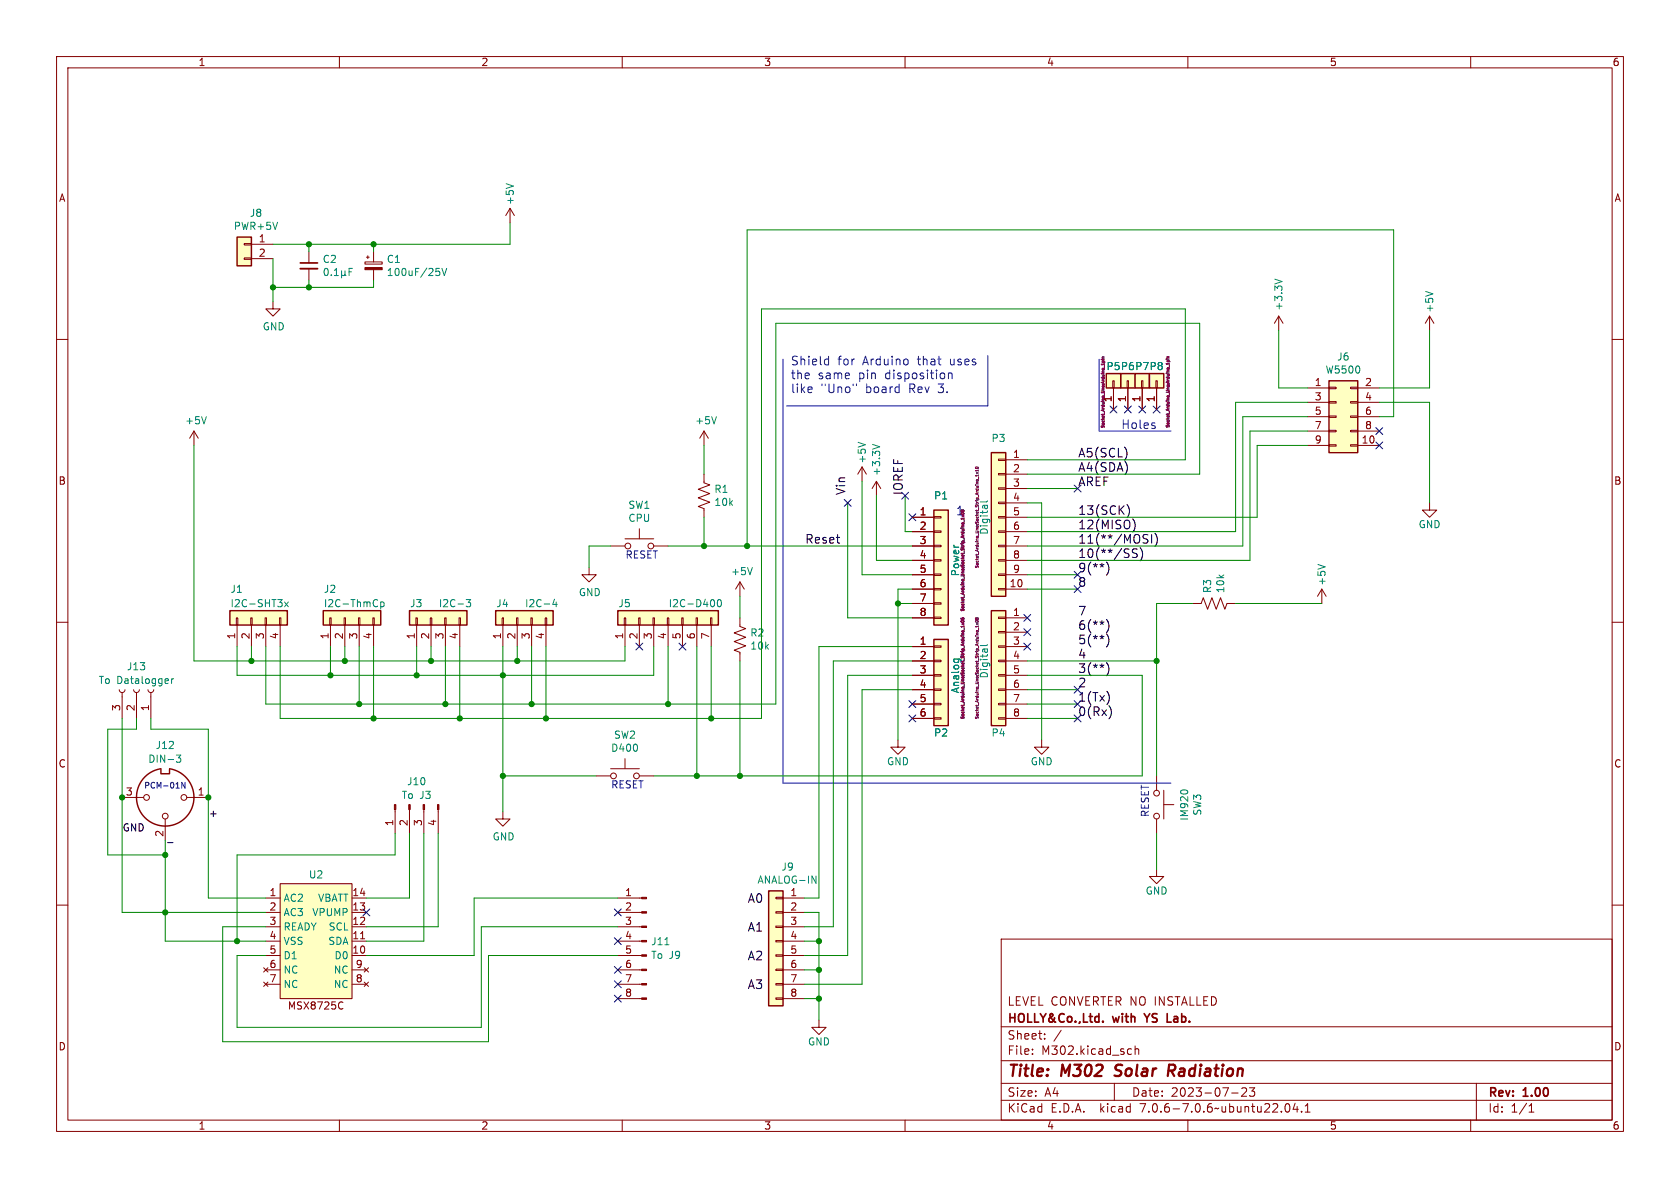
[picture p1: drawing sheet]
<svg xmlns="http://www.w3.org/2000/svg" width="297mm" height="210mm" viewBox="0 0 297 210" stroke-linecap="round" stroke-linejoin="round" font-family="sans-serif">
<g fill="none" stroke="#840000" stroke-width=".18">
<path d="M10 10h277v190h-277zM12 12h273v186h-273zM60 10v2M110 10v2M160 10v2M210 10v2M260 10v2M90.2 36.8l-.8 1.3M90.2 36.8v2.6M90.2 36.8l.7 1.3M10 60h2M43.2 45.6h1.2v.2h-1.2z"/>
<path d="M43.2 43.1h1.2v.2h-1.2zM44.4 43.2h3.9M44.4 45.7h3.9M48.3 53.3v1.3h1.2l-1.2 1.3-1.3-1.3h1.3M54.6 44.5v2M54.6 47.5v2M64.5 46.3h3.1v.4h-3.1zM64.8 45.5h.5M65 45.2v.5M66 44.5v1.8M66 47.7v1.8M226.1 55.9l-.8 1.3"/>
<path d="M226.1 55.9v2.5M226.1 55.9l.7 1.3M252.7 55.9l-.7 1.3M252.7 55.9v2.5M252.7 55.9l.8 1.3M285 60h2M34.3 76.2l-.8 1.3M34.3 76.2v2.5M34.3 76.2l.8 1.3M124.5 76.2v2.5M124.5 76.2l-.8 1.3M124.5 76.2l.7 1.3"/>
<path d="M196.7 67.3h.3v1.3h-.3zM196.8 68.6v3.8M199.3 67.3h.2v1.3h-.2zM199.4 68.6v3.8M201.8 67.3h.3v1.3h-.3zM201.9 68.6v3.8M204.3 67.3h.3v1.3h-.3zM204.5 68.6v3.8M231.1 68.6h3.8M231.1 78.7h3.8M231.1 71.1h3.8M231.1 73.7h3.8"/>
<path d="M231.1 76.2h3.8M234.9 78.6h1.3v.3h-1.3zM234.9 76.1h1.3v.2h-1.3zM234.9 73.5h1.3v.3h-1.3zM234.9 71h1.3v.2h-1.3zM234.9 68.5h1.3v.2h-1.3zM238.8 78.6h1.2v.3h-1.2zM238.8 76.1h1.2v.2h-1.2zM238.8 73.5h1.2v.3h-1.2zM238.8 71h1.2v.2h-1.2zM238.8 68.5h1.2v.2h-1.2zM240 68.6h3.8"/>
<path d="M240 78.7h3.8M240 71.1h3.8M240 73.7h3.8M240 76.2h3.8M107.9 96.5h2.6M110.5 95.3h5.1M113 93.5v1.8M115.6 96.5h2.5M124.5 83.8v1.5l1 .4-2.1 .8 2.1 .7-2.1 .8 2.1 .8-2.1 .7 1.1 .4v1.5M152.4 82.6l-.8 1.2M152.4 82.6v2.5M152.4 82.6l.8 1.2"/>
<path d="M154.9 85.1l-.7 1.3M154.9 85.1v2.5M154.9 85.1l.8 1.3M161.3 91.4h3.8M161.3 94h3.8M161.3 96.5h3.8M161.3 99.1h3.8M165.1 98.9h1.3v.3h-1.3zM165.1 96.4h1.3v.2h-1.3zM165.1 93.9h1.3v.2h-1.3zM165.1 91.3h1.3v.3h-1.3zM176.5 98.9h1.3v.3h-1.3z"/>
<path d="M176.5 96.4h1.3v.2h-1.3zM176.5 93.9h1.3v.2h-1.3zM176.5 91.3h1.3v.3h-1.3zM176.5 88.8h1.3v.2h-1.3zM176.5 86.2h1.3v.3h-1.3zM176.5 83.7h1.3v.2h-1.3zM176.5 81.2h1.3v.2h-1.3zM177.8 91.4h3.8M177.8 94h3.8M177.8 96.5h3.8M177.8 99.1h3.8M177.8 81.3h3.8"/>
<path d="M177.8 83.8h3.8M177.8 86.4h3.8M177.8 88.9h3.8M252.7 88.9v1.3h1.3l-1.3 1.2-1.2-1.2h1.2M10 110h2M41.8 109.2h.2v1.3h-.2zM41.9 110.5v3.8M44.3 109.2h.3v1.3h-.3zM44.4 110.5v3.8M46.9 109.2h.2v1.3h-.2zM47 110.5v3.8M49.4 109.2h.3v1.3h-.3z"/>
<path d="M49.5 110.5v3.8M58.3 109.2h.2v1.3h-.2zM58.4 110.5v3.8M60.8 109.2h.3v1.3h-.3zM61 110.5v3.8M63.4 109.2h.2v1.3h-.2zM63.5 110.5v3.8M65.9 109.2h.3v1.3h-.3zM66 110.5v3.8M73.5 109.2h.3v1.3h-.3zM73.7 110.5v3.8M76.1 109.2h.2v1.3h-.2z"/>
<path d="M76.2 110.5v3.8M78.6 109.2h.3v1.3h-.3zM78.7 110.5v3.8M81.2 109.2h.2v1.3h-.2zM81.3 110.5v3.8M88.8 109.2h.2v1.3h-.2zM88.9 110.5v3.8M91.3 109.2h.3v1.3h-.3zM91.4 110.5v3.8M93.9 109.2h.2v1.3h-.2zM94 110.5v3.8M96.4 109.2h.2v1.3h-.2z"/>
<path d="M96.5 110.5v3.8M104.1 100.3v1.3h1.3l-1.3 1.3-1.2-1.3h1.2M110.4 109.2h.2v1.3h-.2zM110.5 110.5v3.8M112.9 109.2h.3v1.3h-.3zM113 110.5v3.8M115.4 109.2h.3v1.3h-.3zM115.6 110.5v3.8M118 109.2h.2v1.3h-.2zM118.1 110.5v3.8M120.5 109.2h.3v1.3h-.3zM120.6 110.5v3.8"/>
<path d="M123.1 109.2h.2v1.3h-.2zM123.2 110.5v3.8M125.6 109.2h.3v1.3h-.3zM125.7 110.5v3.8M130.8 109.2v1.5l1 .4-2 .8 2 .7-2 .8 2 .8-2 .7 1 .4v1.5M130.8 102.9v2.5M130.8 102.9l-.8 1.2M130.8 102.9l.8 1.2M161.3 101.6h3.8M161.3 104.1h3.8M161.3 106.7h3.8M161.3 109.2h3.8"/>
<path d="M161.3 114.3h3.8M161.3 116.8h3.8M161.3 119.4h3.8M165.1 109.1h1.3v.2h-1.3zM165.1 106.6h1.3v.2h-1.3zM165.1 104h1.3v.3h-1.3zM165.1 101.5h1.3v.2h-1.3zM165.1 119.3h1.3v.2h-1.3zM165.1 116.7h1.3v.3h-1.3zM165.1 114.2h1.3v.2h-1.3zM176.5 104h1.3v.3h-1.3zM176.5 101.5h1.3v.2h-1.3z"/>
<path d="M176.5 119.3h1.3v.2h-1.3zM176.5 116.7h1.3v.3h-1.3zM176.5 114.2h1.3v.2h-1.3zM176.5 111.6h1.3v.3h-1.3zM176.5 109.1h1.3v.2h-1.3zM177.8 101.6h3.8M177.8 104.1h3.8M177.8 109.2h3.8M177.8 114.3h3.8M177.8 116.8h3.8M177.8 119.4h3.8M177.8 111.8h3.8"/>
<path d="M210.8 106.7h1.5l.4-1 .8 2 .7-2 .8 2 .8-2 .7 2 .4-1h1.5M233.7 104.1l-.8 1.3M233.7 104.1v2.6M233.7 104.1l.7 1.3M285 110h2M21.1 121.9l.1 .4 .4 .1 .3-.1 .2-.4M21.6 122.4v4.6M23.6 121.9l.2 .4 .3 .1 .4-.1 .1-.4M24.1 122.4v4.6M26.2 121.9l.1 .4 .4 .1 .3-.1 .2-.4M26.7 122.4v4.6M105.4 137.2h2.5"/>
<path d="M107.9 135.9h5.1M110.5 134.1v1.8M113 137.2h2.6M158.7 130.8v1.3h1.3l-1.3 1.3-1.2-1.3h1.2M161.3 121.9h3.8M161.3 124.5h3.8M161.3 127h3.8M165.1 126.9h1.3v.2h-1.3zM165.1 124.3h1.3v.3h-1.3zM165.1 121.8h1.3v.2h-1.3zM176.5 126.9h1.3v.2h-1.3zM176.5 124.3h1.3v.3h-1.3z"/>
<path d="M176.5 121.8h1.3v.2h-1.3zM177.8 121.9h3.8M177.8 124.5h3.8M177.8 127h3.8M184.1 130.8v1.3h1.3l-1.3 1.3-1.2-1.3h1.2M204.5 137.2v2.5M205.7 139.7v5.1M10 160h2M21.6 141h3.8M29.2 144.8v3.8M33 141h3.8M47 158.8h2.5"/>
<path d="M49.5 156.2h12.7v20.3h-12.7zM62.2 158.8h2.6M69.8 143.1v4.2M72.4 143.1v4.2M74.9 143.1v4.2M77.5 143.1v4.2M88.9 143.5v1.3h1.3l-1.3 1.3-1.3-1.3h1.3M109.2 158.8h4.2M137.2 158.6h1.2v.3h-1.2zM138.4 158.8h3.8M204.5 153.7v1.2h1.2l-1.2 1.3-1.3-1.3h1.3M204.5 144.8v2.5"/>
<path d="M205.7 142.2h1.8M285 160h2M46.6 171.1l.8 .7M46.6 173.6l.8 .8M47 168.9h2.5M47 166.4h2.5M47 163.8h2.5M47 161.3h2.5M47 171.5h2.5M47 174h2.5M47.4 171.1l-.8 .7M47.4 173.6l-.8 .8"/>
<path d="M60.3 177.1l.3 .1M60.6 178.3l-.3 .1M62.2 168.9h2.6M62.2 166.4h2.6M62.2 163.8h2.6M62.2 161.3h2.6M62.2 171.5h2.6M62.2 174h2.6M63.7 166h.8M64.4 173.6l.8 .8M64.4 171.1l.8 .7M65.2 173.6l-.8 .8"/>
<path d="M65.2 171.1l-.8 .7M109.2 168.9h4.2M109.2 166.4h4.2M109.2 163.8h4.2M109.2 161.3h4.2M109.2 171.5h4.2M109.2 174h4.2M109.2 176.5h4.2M137.2 176.4h1.2v.3h-1.2zM137.2 173.9h1.2v.2h-1.2zM137.2 171.3h1.2v.3h-1.2zM137.2 168.8h1.2v.2h-1.2z"/>
<path d="M137.2 166.2h1.2v.3h-1.2zM137.2 163.7h1.2v.3h-1.2zM137.2 161.2h1.2v.2h-1.2zM138.4 168.9h3.8M138.4 166.4h3.8M138.4 163.8h3.8M138.4 161.3h3.8M138.4 171.5h3.8M138.4 174h3.8M138.4 176.5h3.8M177 166h108v32h-108zM60 198v2"/>
<path d="M110 198v2M144.8 180.3v1.3h1.2l-1.2 1.3-1.3-1.3h1.3M160 198v2M177 194.5h108M177 191.5h108M177 187.5h108M177 181.5h108M182.5 186.3v.1M182.5 185.5v.1M184.7 183.6v.1M184.7 182.8v.1M187.6 182.1l-1.3 2"/>
<path d="M197 191.5v3M199.6 185.4l.4 .1M200 186.3l-.4 .1M200.7 185.5l.2-.1 .3 .1 .1 .9M200.7 184.9v1.5M210 198v2M217.7 193.2h1.2M219.5 192.4l.6-.1 .2 .1 .1 .3-.9 1.1h.9M220.9 192.3h.9l-.5 .6 .4 .1v.7l-.2 .1h-.4l-.2-.1M227.3 195.2l.2-.1a.81 .81 0 0 1 .6 .6 .81 .81 0 0 1-.3 .8l-.1 .1a.81 .81 0 0 1-.4-1.4zM229 195l-.4 1.1h.9M229.3 195.6v1"/>
<path d="M230.1 196.5v.1M230.7 196.6h.9M230.7 195.5l.5-.4v1.5M260 198v2M261 191.5v6.5M270.3 196.6h.9M270.3 195.5l.4-.4v1.5"/>
<circle cx="111" cy="96.5" r=".51"/>
<circle cx="115.1" cy="96.5" r=".51"/>
<circle cx="108.5" cy="137.2" r=".51"/>
<circle cx="112.5" cy="137.2" r=".51"/>
<circle cx="25.9" cy="141" r=".51"/>
<circle cx="29.2" cy="144.3" r=".51"/>
<circle cx="32.5" cy="141" r=".51"/>
<circle cx="204.5" cy="140.2" r=".51"/>
<circle cx="204.5" cy="144.3" r=".51"/>
</g>
<path d="M197 190.1l.3 .1M197.3 188.4l-.1 .2 .1 .4M207 189.3l.6 .9M207.5 188.2h-.8l-.3 2M207.5 189.2l-.9 .1" fill="none" stroke="#840000" stroke-width=".4"/>
<path d="M53.1 46.5h3M202.3 179.2l.5 .8M195 180.5v.2M206.3 180.7h.8" fill="none" stroke="#840000" stroke-width=".3"/>
<g fill="#ffffc2" stroke="#ffffc2" stroke-width=".18">
<path d="M165.1 90.2h2.5v20.3h-2.5z"/>
<path d="M41.9 41.9h2.5v5.1h-2.5z"/>
<path d="M49.5 156.2h12.7v20.3h-12.7z"/>
<path d="M135.9 157.5h2.5v20.3h-2.5z"/>
<path d="M165.1 113h2.5v15.3h-2.5z"/>
<path d="M40.6 108h10.2v2.5h-10.2z"/>
<path d="M57.1 108h10.2v2.5h-10.2z"/>
<path d="M72.4 108h10.1v2.5h-10.1z"/>
<path d="M87.6 108h10.2v2.5h-10.2z"/>
<path d="M198.1 66h2.6v2.6h-2.6z"/>
<path d="M234.9 67.3h5.1v12.7h-5.1z"/>
<path d="M200.7 66h2.5v2.6h-2.5z"/>
<path d="M195.6 66h2.5v2.6h-2.5z"/>
<path d="M203.2 66h2.5v2.6h-2.5z"/>
<path d="M175.3 80h2.5v25.4h-2.5z"/>
<path d="M175.3 108h2.5v20.3h-2.5z"/>
<path d="M109.2 108h17.8v2.5h-17.8z"/>
</g>
<g fill="none" stroke="#840000" stroke-width=".25">
<path d="M41.9 41.9h2.5v5.1h-2.5zM195.6 66h2.5v2.6h-2.5zM198.1 66h2.6v2.6h-2.6zM200.7 66h2.5v2.6h-2.5zM203.2 66h2.5v2.6h-2.5zM234.9 67.3h5.1v12.7h-5.1zM165.1 90.2h2.5v20.3h-2.5zM175.3 80h2.5v25.4h-2.5zM40.6 108h10.2v2.5h-10.2zM57.1 108h10.2v2.5h-10.2zM72.4 108h10.1v2.5h-10.1zM87.6 108h10.2v2.5h-10.2z"/>
<path d="M109.2 108h17.8v2.5h-17.8zM165.1 113h2.5v15.3h-2.5zM175.3 108h2.5v20.3h-2.5zM28.4 135.9a5.1 5.1 0 0 0-3.5 7.8 5.1 5.1 0 0 0 8.6 0 5.1 5.1 0 0 0-3.5-7.8M28.4 136v.8h1.6v-.8M135.9 157.5h2.5v20.3h-2.5z"/>
</g>
<g fill="none" stroke="#840084" stroke-width=".18">
<path d="M194.7 63.6h.1M194.7 63.5v.1M194.9 63.6h.3M194.9 63.3h.3M195.1 63.8h-.2v.2h.5M195.2 64.4h-.5l.1 .1M195.2 63.1h-.3v.2M206.2 63.5h.1M206.3 63.5h.4M206.3 63.2h.4M206.7 63.9l-.1-.2h-.2v.2h.4M206.7 64.2v.3"/>
<path d="M206.7 64.3h-.5l.1 .2M206.7 63h-.3v.2M170.5 91.9v.4M172.5 82.6a.24 .24 0 0 1 .3-.1 .24 .24 0 0 1 .1 .3 .24 .24 0 0 1-.3 .1 .24 .24 0 0 1-.1-.3zM172.6 83.5l.3 .3M172.9 83v.3M172.9 83.9v.3M172.9 84.1h-.5l.2 .1M172.9 83.5l-.3 .3M172.9 83.2h-.5l.2 .1M173 84.3v.4M169.9 109.3v.1"/>
<path d="M169.9 109.4h.1M169.9 109.8a.24 .24 0 0 1 .3-.1 .24 .24 0 0 1 .2 .2 .24 .24 0 0 1-.3 .1 .24 .24 0 0 1-.2-.2zM169.9 109.4l.5 .1M170.1 110.2l.3 .2M170.4 109.2v.1M170.4 109.2l-.3 .1 .1 .2M170.4 109.3v.2M170.4 109.5h.1M170.4 110.6v.3M170.4 110.7h-.5l.1 .2M170.4 110.2l-.3 .2M170.5 111v.4"/>
<path d="M172.5 109.8a.24 .24 0 0 1 .3-.1 .24 .24 0 0 1 .1 .2 .24 .24 0 0 1-.3 .1 .24 .24 0 0 1-.1-.2zM172.5 109.5h.1M172.5 109.2h.1M172.5 109.2l-.1 .1 .1 .2M172.6 109.2l.1 .1M172.6 110.2l.3 .2M172.7 109.3l.1-.1 .1 .1v.2l-.2-.1M172.7 109.4l-.1 .1M172.7 109.3v.1M172.9 110.7h-.5l.2 .2M172.9 110.6v.3M172.9 110.2l-.3 .2"/>
<path d="M173 111v.4"/>
</g>
<g fill="none" stroke="#008484" stroke-width=".18">
<path d="M89.5 32.5l1.2 .4M57.4 47.6l.2-.2a.68 .68 0 0 1 .4 .7 .68 .68 0 0 1-.4 .6l-.2-.1-.1-.4zM58.6 48.6v.1M59.1 48.7h.7M59.1 47.8l.4-.4v1.3M60.4 48.5l.2 .2h.2l.2-.2M60.4 47.9v1.2M61 48.5l.2 .2M61 47.9v.6M61.7 48h.4M62.3 47.4h-.6v1.3M77.1 47.4h.6"/>
<path d="M77.5 47.9l.3 .3v.3l-.3 .2M78.1 47.4l.4 1.3 .5-1.3M225.4 49.3l1.2 .5M252 51.5l1.3 .4M36.5 73.7l-.4 1.2M126.7 73.7l-.5 1.2M151.7 78.2l1.3 .4M154.2 78.6l1.3 .4M174.6 88.5l-.2 .2h-1.1M233 99.8l1.3 .4M30.3 120v.8M30.7 120l-.4 .2"/>
<path d="M50.3 106.4l.7 .9M51 106.4l-.7 .9M67.3 106.4v1.3M67.3 106.5l.4-.1 .2 .3-.1 .5h-.5M82.4 106h.8l-.4 .5 .3 .1v.5l-.1 .2-.6-.2M98 105.9l-.3 .9h.8M98.3 106.4v.9M126.2 106.1l.1 .4-.1 .6M126.9 106.1l.2-.1a.68 .68 0 0 1 .5 .6 .68 .68 0 0 1-.5 .7l-.2-.2-.1-.3zM133 100.3l-.4 1.3M168.6 116.5h1.1l.2 .2M168.7 116.5l-.1 .4"/>
<path d="M169.4 116.5l.1 .4M174.6 113.9l-.2 .2h-1.1M31.2 133.5h.8l-.5 .5 .4 .1v.5l-.2 .1h-.5M208.8 139.8l.4-.2 .7 .2M143.5 154.9l.8 1.2v-1.2M117.5 167h.8"/>
</g>
<g fill="#840000" stroke="#840000" stroke-width=".18">
<path d="M64.5 47.3h3.1v.4h-3.1z"/>
<path d="M113.4 176.4h.9v.3h-.9z"/>
<path d="M113.4 173.9h.9v.2h-.9z"/>
<path d="M113.4 171.3h.9v.3h-.9z"/>
<path d="M113.4 168.8h.9v.2h-.9z"/>
<path d="M113.4 166.2h.9v.3h-.9z"/>
<path d="M113.4 163.7h.9v.3h-.9z"/>
<path d="M113.4 161.2h.9v.2h-.9z"/>
<path d="M113.4 158.6h.9v.3h-.9z"/>
<path d="M77.3 142.2h.3v.9h-.3z"/>
<path d="M74.8 142.2h.3v.9h-.3z"/>
<path d="M72.3 142.2h.2v.9h-.2z"/>
<path d="M69.7 142.2h.3v.9h-.3z"/>
</g>
<path d="M53.1 47.5h3" fill="none" stroke="#840000" stroke-width=".33"/>
<g fill="none" stroke="#000" stroke-width=".18">
<path d="M195.9 99.8a1.78 1.78 0 0 1-.3 1.9M199.2 89.2a1.77 1.77 0 0 1 .1 2.2M200.2 97.3l.1 .4 .6 .2 .2 .2-.1 .3-.2 .2-.6-.1M200.3 91.7a1.77 1.77 0 0 1 0 2.3M201.8 97.2a1.78 1.78 0 0 1-.2 1.9M202.4 95.2l.4 .2 .1 .3-.3 .3h-.3M202.4 94.5l.5 .1M203.6 94.5v1.5M204.2 94.3a1.75 1.75 0 0 1 0 2.3M195.6 109.5a1.75 1.75 0 0 1 0 2.3M195.6 112.1a1.75 1.75 0 0 1 0 2.3M195.6 117.1a1.75 1.75 0 0 1 0 2.4"/>
<path d="M196 122.9v1M196.3 125l.2 .8-.2 1M29.6 149h1"/>
</g>
<path d="M138.4 63.5v74.9h68.6M143.5 68.5l.1 .3-.8 .1M146 63.5l.5 .1M146.5 63v1.5M146.5 64.4l-.5 .1M160.5 63.6v.8M167.7 65.9v1.1M167.7 66.1l.2-.2 .3 .1 .1 1M174.6 62.9v8.9h-35.5M194.3 63.5v12.7h12.7M204.2 75.3v.4M32.7 138.3v1l-.6-1v1" fill="none" stroke="#0000c2" stroke-width=".18"/>
<g fill="none" stroke="#008400" stroke-width=".18">
<path d="M90.2 39.4v3.8h-41.9M48.3 45.7v7.6M54.6 43.2v1.3M54.6 49.5v1.3M66 43.2v1.3M66 49.5v1.3h-17.7M226.1 58.4v10.2h5M252.7 58.4v10.2h-8.9M34.3 78.7v38.1h76.2v-2.5M124.5 78.7v5.1M231.1 71.1h-12.7v22.9h-36.8M231.1 76.2h-10.1v22.9h-39.4"/>
<path d="M231.1 73.7h-11.4v22.8h-38.1M231.1 78.7h-8.9v12.7h-40.6M243.8 73.7h2.6v-33.1h-114.3v55.9M243.8 71.1h8.9v17.8M107.9 96.5h-3.8v3.8M118.1 96.5h43.2M124.5 91.4v5.1M149.9 88.9v20.3h11.4M152.4 85.1v16.5h8.9M154.9 87.6v11.5h6.4M160 87.6v6.4h1.3M181.6 83.8h30.5v-26.6h-74.9v67.3h-90.2v-10.2"/>
<path d="M181.6 86.4h8.9M181.6 88.9h2.5v41.9M181.6 81.3h27.9v-26.7h-74.9v72.4h-85.1v-12.7M41.9 114.3v5.1h73.7v-5.1M44.4 114.3v2.5M58.4 114.3v5.1M61 114.3v2.5M63.5 114.3v10.2M66 114.3v12.7M73.7 114.3v5.1M76.2 114.3v2.5M78.7 114.3v10.2"/>
<path d="M81.3 114.3v12.7M88.9 114.3v29.2M91.4 114.3v2.5M94 114.3v10.2M96.5 114.3v12.7M118.1 114.3v10.2M123.2 114.3v22.9M125.7 114.3v12.7M130.8 105.4v3.8M130.8 116.8v20.4M158.7 106.7h2.6M161.3 104.1h-2.6v26.7"/>
<path d="M161.3 116.8h-14v47h-5.1M161.3 119.4h-11.4v49.5h-7.7M161.3 114.3h-16.5v44.5h-2.6M181.6 101.6h8.9M181.6 116.8h22.9M181.6 119.4h20.3v17.8h-86.3M181.6 104.1h8.9M210.8 106.7h-6.3v30.5M218.4 106.7h15.3M21.6 127v34.3h25.4M24.1 127v1.9h-5.1v22.2h10.2M26.7 127v1.9h10.1v29.9h10.2"/>
<path d="M88.9 137.2h16.5M161.3 121.9h-8.9v52.1h-10.2M181.6 124.5h8.9M181.6 127h8.9M181.6 121.9h8.9M29.2 148.6v17.8h17.8M69.8 147.3v3.8h-27.9v15.3M72.4 147.3v11.5h-7.6M74.9 147.3v19.1h-10.1M77.5 147.3v16.5h-12.7M109.2 158.8h-25.4v10.1h-19M204.5 147.3v6.4"/>
<path d="M47 163.8h-7.6v20.4h47v-15.3h22.8M109.2 163.8h-24.1v17.8h-43.2v-12.7h5.1M142.2 166.4h2.6M142.2 161.3h2.6v19M142.2 171.5h2.6M142.2 176.5h2.6"/>
</g>
<g fill="none" stroke="#000084" stroke-width=".18">
<path d="M196.2 71.8l1.3 1.2M197.5 71.8l-1.3 1.2M198.8 71.8l1.2 1.2M200 71.8l-1.2 1.2M201.3 71.8l1.2 1.2M202.5 71.8l-1.2 1.2M203.9 71.8l1.2 1.2M205.1 71.8l-1.2 1.2M243.2 78.1l1.2 1.2M243.2 75.6l1.2 1.2M244.4 78.1l-1.2 1.2M244.4 75.6l-1.2 1.2"/>
<path d="M149.3 88.3l1.2 1.2M150.5 88.3l-1.2 1.2M159.4 87l1.2 1.2M160.6 87l-1.2 1.2M160.7 90.8l1.2 1.2M161.9 90.8l-1.2 1.2M189.9 85.8l1.2 1.2M191.1 85.8l-1.2 1.2M112.4 113.7l1.2 1.2M113.6 113.7l-1.2 1.2M120 113.7l1.3 1.2M121.3 113.7l-1.3 1.2"/>
<path d="M181 108.6l1.2 1.2M181 113.7l1.2 1.2M181 111.2l1.2 1.2M182.2 108.6l-1.2 1.2M182.2 113.7l-1.2 1.2M182.2 111.2l-1.2 1.2M189.9 103.5l1.2 1.2M191.1 103.5l-1.2 1.2M160.7 126.4l1.2 1.2M160.7 123.9l1.2 1.2M161.9 123.9l-1.2 1.2M161.9 126.4l-1.2 1.2"/>
<path d="M189.9 121.3l1.2 1.2M189.9 123.9l1.2 1.2M191.1 121.3l-1.2 1.2M191.1 123.9l-1.2 1.2M64.2 160.7l1.2 1.2M65.4 160.7l-1.2 1.2M108.6 173.4l1.2 1.2M108.6 170.8l1.2 1.3M108.6 165.8l1.2 1.2M108.6 175.9l1.2 1.2M108.6 160.7l1.2 1.2M109.8 173.4l-1.2 1.2"/>
<path d="M109.8 170.8l-1.2 1.3M109.8 165.8l-1.2 1.2M109.8 175.9l-1.2 1.2M109.8 160.7l-1.2 1.2"/>
</g>
<g fill="#008400" stroke="#008400" stroke-width=".18">
<circle cx="118.1" cy="124.5" r=".46"/>
<circle cx="91.4" cy="116.8" r=".46"/>
<circle cx="94" cy="124.5" r=".46"/>
<circle cx="88.9" cy="137.2" r=".46"/>
<circle cx="123.2" cy="137.2" r=".46"/>
<circle cx="96.5" cy="127" r=".46"/>
<circle cx="73.7" cy="119.4" r=".46"/>
<circle cx="66" cy="127" r=".46"/>
<circle cx="81.3" cy="127" r=".46"/>
<circle cx="88.9" cy="119.4" r=".46"/>
<circle cx="78.7" cy="124.5" r=".46"/>
<circle cx="76.2" cy="116.8" r=".46"/>
<circle cx="44.4" cy="116.8" r=".46"/>
<circle cx="61" cy="116.8" r=".46"/>
<circle cx="58.4" cy="119.4" r=".46"/>
<circle cx="63.5" cy="124.5" r=".46"/>
<circle cx="124.5" cy="96.5" r=".46"/>
<circle cx="132.1" cy="96.5" r=".46"/>
<circle cx="125.7" cy="127" r=".46"/>
<circle cx="144.8" cy="176.5" r=".46"/>
<circle cx="144.8" cy="171.5" r=".46"/>
<circle cx="158.7" cy="106.7" r=".46"/>
<circle cx="130.8" cy="137.2" r=".46"/>
<circle cx="144.8" cy="166.4" r=".46"/>
<circle cx="36.8" cy="141" r=".46"/>
<circle cx="41.9" cy="166.4" r=".46"/>
<circle cx="54.6" cy="43.2" r=".46"/>
<circle cx="54.6" cy="50.8" r=".46"/>
<circle cx="48.3" cy="50.8" r=".46"/>
<circle cx="66" cy="43.2" r=".46"/>
<circle cx="29.2" cy="151.1" r=".46"/>
<circle cx="29.2" cy="161.3" r=".46"/>
<circle cx="21.6" cy="141" r=".46"/>
<circle cx="204.5" cy="116.8" r=".46"/>
</g>
<g font-size="2.8" fill="#840000">
<text x="178" y="190.9">Title:</text>
<text x="187.7" y="190.9">M302</text>
<text x="198" y="190.9">Solar</text>
<text x="208.1" y="190.9">Radiation</text>
</g>
<g font-size="2.1" fill="#0000c2">
<text x="139.7" y="64.7">Shield</text>
<text x="148.1" y="64.7">for</text>
<text x="152.6" y="64.7">Arduino</text>
<text x="162.4" y="64.7">that</text>
<text x="168.2" y="64.7">uses</text>
<text x="139.7" y="67.1">the</text>
<text x="139.7" y="69.6">like</text>
<text x="144.6" y="67.1">same</text>
<text x="145.1" y="69.6">&quot;Uno&quot;</text>
<text x="151.8" y="67.1">pin</text>
<text x="153.1" y="69.6">board</text>
<text x="156.6" y="67.1">disposition</text>
<text x="160.8" y="69.6">Rev</text>
<text x="166.1" y="69.6">3.</text>
<text x="198.1" y="76">Holes</text>
</g>
<g font-size="2.1">
<text x="190.5" y="81">A5(SCL)</text>
<text x="190.5" y="83.5">A4(SDA)</text>
<text x="149.5" y="87.6" transform="rotate(-90 149.5 87.6)">Vin</text>
<text x="159.7" y="87.6" transform="rotate(-90 159.7 87.6)">IOREF</text>
<text x="190.5" y="86">AREF</text>
<text x="190.5" y="93.7">12(MISO)</text>
<text x="190.5" y="91.1">13(SCK)</text>
<text x="142.2" y="96.2">Reset</text>
<text x="190.5" y="98.7">10(**/SS)</text>
<text x="190.5" y="96.2">11(**/MOSI)</text>
<text x="190.5" y="103.8">8</text>
<text x="190.5" y="111.4">6(**)</text>
<text x="190.5" y="114">5(**)</text>
<text x="190.5" y="108.9">7</text>
<text x="190.5" y="116.5">4</text>
<text x="190.5" y="119.1">3(**)</text>
<text x="190.5" y="121.6">2</text>
<text x="190.5" y="124.1">1(Tx)</text>
<text x="132.1" y="159.7">A0</text>
<text x="132.1" y="164.8">A1</text>
<text x="132.1" y="169.9">A2</text>
<text x="132.1" y="174.9">A3</text>
</g>
<text font-size="2.1" fill="#840084" x="168.9" y="91.2">1</text>
<g font-size="2.1" fill="#000084">
<text x="190.5" y="101.3">9(**)</text>
<text x="190.5" y="126.7">0(Rx)</text>
</g>
<g font-size="2.1" fill="#840000">
<text x="178" y="178">LEVEL CONVERTER NO INSTALLED</text>
<text x="178" y="184">Sheet:</text>
<text x="178" y="181.2">HOLLY&amp;Co.,Ltd.</text>
<text x="196.9" y="181.2">with</text>
<text x="203.1" y="181.2">YS</text>
<text x="207.6" y="181.2">Lab.</text>
<text x="178" y="186.7">File:</text>
<text x="184.1" y="186.7">M302.kicad_sch</text>
<text x="178" y="196.9">KiCad</text>
<text x="178" y="194.1">Size:</text>
<text x="184.7" y="194.1">A4</text>
<text x="185.7" y="196.9">E.D.A.</text>
<text x="194.6" y="196.9">kicad</text>
<text x="200" y="194.1">Date:</text>
<text x="201.8" y="196.9">7.0.6-7.0.6~ubuntu22.04.1</text>
<text x="207" y="194.1">2023-07-23</text>
<text x="263" y="194.3">Rev:</text>
<text x="263" y="196.9">Id:</text>
<text x="267.1" y="196.9">1/1</text>
<text x="269.4" y="194.3">1.00</text>
</g>
<g font-size="1.8" fill="#840000">
<text x="35" y="11.9">1</text>
<text x="85" y="11.9">2</text>
<text x="135" y="11.9">3</text>
<text x="185" y="11.9">4</text>
<text x="235" y="11.9">5</text>
<text x="285" y="11.9">6</text>
<text x="10.3" y="35.9">A</text>
<text x="285.3" y="35.9">A</text>
<text x="45.6" y="42.9">1</text>
<text x="45.6" y="45.5">2</text>
<text x="196.6" y="71.2" transform="rotate(-90 196.6 71.2)">1</text>
<text x="199.1" y="71.2" transform="rotate(-90 199.1 71.2)">1</text>
<text x="201.7" y="71.2" transform="rotate(-90 201.7 71.2)">1</text>
<text x="204.2" y="71.2" transform="rotate(-90 204.2 71.2)">1</text>
<text x="232.3" y="68.3">1</text>
<text x="232.3" y="70.9">3</text>
<text x="241.2" y="68.3">2</text>
<text x="241.2" y="70.9">4</text>
<text x="232.3" y="73.4">5</text>
<text x="232.3" y="75.9">7</text>
<text x="241.2" y="73.4">6</text>
<text x="241.2" y="75.9">8</text>
<text x="179" y="81">1</text>
<text x="179" y="83.6">2</text>
<text x="232.3" y="78.5">9</text>
<text x="240.6" y="78.5">10</text>
<text x="10.3" y="85.9">B</text>
<text x="179" y="86.1">3</text>
<text x="179" y="88.6">4</text>
<text x="285.3" y="85.9">B</text>
<text x="162.5" y="91.2">1</text>
<text x="162.5" y="93.7">2</text>
<text x="179" y="91.2">5</text>
<text x="179" y="93.7">6</text>
<text x="162.5" y="96.3">3</text>
<text x="162.5" y="98.8">4</text>
<text x="162.5" y="101.3">5</text>
<text x="179" y="96.3">7</text>
<text x="179" y="98.8">8</text>
<text x="179" y="101.3">9</text>
<text x="162.5" y="103.9">6</text>
<text x="162.5" y="106.4">7</text>
<text x="178.4" y="103.9">10</text>
<text x="41.7" y="113.1" transform="rotate(-90 41.7 113.1)">1</text>
<text x="44.2" y="113.1" transform="rotate(-90 44.2 113.1)">2</text>
<text x="46.7" y="113.1" transform="rotate(-90 46.7 113.1)">3</text>
<text x="49.3" y="113.1" transform="rotate(-90 49.3 113.1)">4</text>
<text x="58.2" y="113.1" transform="rotate(-90 58.2 113.1)">1</text>
<text x="60.7" y="113.1" transform="rotate(-90 60.7 113.1)">2</text>
<text x="63.2" y="113.1" transform="rotate(-90 63.2 113.1)">3</text>
<text x="65.8" y="113.1" transform="rotate(-90 65.8 113.1)">4</text>
<text x="73.4" y="113.1" transform="rotate(-90 73.4 113.1)">1</text>
<text x="75.9" y="113.1" transform="rotate(-90 75.9 113.1)">2</text>
<text x="78.5" y="113.1" transform="rotate(-90 78.5 113.1)">3</text>
<text x="81" y="113.1" transform="rotate(-90 81 113.1)">4</text>
<text x="88.6" y="113.1" transform="rotate(-90 88.6 113.1)">1</text>
<text x="91.2" y="113.1" transform="rotate(-90 91.2 113.1)">2</text>
<text x="93.7" y="113.1" transform="rotate(-90 93.7 113.1)">3</text>
<text x="96.3" y="113.1" transform="rotate(-90 96.3 113.1)">4</text>
<text x="110.2" y="113.1" transform="rotate(-90 110.2 113.1)">1</text>
<text x="112.8" y="113.1" transform="rotate(-90 112.8 113.1)">2</text>
<text x="115.3" y="113.1" transform="rotate(-90 115.3 113.1)">3</text>
<text x="117.9" y="113.1" transform="rotate(-90 117.9 113.1)">4</text>
<text x="120.4" y="113.1" transform="rotate(-90 120.4 113.1)">5</text>
<text x="122.9" y="113.1" transform="rotate(-90 122.9 113.1)">6</text>
<text x="125.5" y="113.1" transform="rotate(-90 125.5 113.1)">7</text>
<text x="162.5" y="109">8</text>
<text x="179" y="109">1</text>
<text x="179" y="111.5">2</text>
<text x="162.5" y="114">1</text>
<text x="162.5" y="116.6">2</text>
<text x="162.5" y="119.1">3</text>
<text x="179" y="114">3</text>
<text x="179" y="116.6">4</text>
<text x="179" y="119.1">5</text>
<text x="21.3" y="125.8" transform="rotate(-90 21.3 125.8)">3</text>
<text x="23.9" y="125.8" transform="rotate(-90 23.9 125.8)">2</text>
<text x="26.4" y="125.8" transform="rotate(-90 26.4 125.8)">1</text>
<text x="162.5" y="121.7">4</text>
<text x="162.5" y="124.2">5</text>
<text x="179" y="121.7">6</text>
<text x="179" y="124.2">7</text>
<text x="162.5" y="126.7">6</text>
<text x="179" y="126.7">8</text>
<text x="10.3" y="135.9">C</text>
<text x="285.3" y="135.9">C</text>
<text x="22.2" y="140.7">3</text>
<text x="34.9" y="140.7">1</text>
<text x="29" y="148" transform="rotate(-90 29 148)">2</text>
<text x="69.6" y="146.1" transform="rotate(-90 69.6 146.1)">1</text>
<text x="72.1" y="146.1" transform="rotate(-90 72.1 146.1)">2</text>
<text x="74.7" y="146.1" transform="rotate(-90 74.7 146.1)">3</text>
<text x="77.2" y="146.1" transform="rotate(-90 77.2 146.1)">4</text>
<text x="47.6" y="158.5">1</text>
<text x="47.6" y="161">2</text>
<text x="62.2" y="161">13</text>
<text x="62.2" y="158.5">14</text>
<text x="110.4" y="158.5">1</text>
<text x="110.4" y="161">2</text>
<text x="139.6" y="158.5">1</text>
<text x="139.6" y="161">2</text>
<text x="47.6" y="163.6">3</text>
<text x="47.6" y="166.1">4</text>
<text x="62.2" y="166.1">11</text>
<text x="62.2" y="163.6">12</text>
<text x="110.4" y="163.6">3</text>
<text x="110.4" y="166.1">4</text>
<text x="139.6" y="163.6">3</text>
<text x="139.6" y="166.1">4</text>
<text x="47.6" y="168.7">5</text>
<text x="47.6" y="171.2">6</text>
<text x="47.6" y="173.7">7</text>
<text x="62.2" y="168.7">10</text>
<text x="62.8" y="173.7">8</text>
<text x="62.8" y="171.2">9</text>
<text x="110.4" y="168.7">5</text>
<text x="110.4" y="171.2">6</text>
<text x="110.4" y="173.7">7</text>
<text x="139.6" y="168.7">5</text>
<text x="139.6" y="171.2">6</text>
<text x="139.6" y="173.7">7</text>
<text x="50.8" y="178.7">MSX8725C</text>
<text x="110.4" y="176.3">8</text>
<text x="139.6" y="176.3">8</text>
<text x="10.3" y="185.9">D</text>
<text x="285.3" y="185.9">D</text>
<text x="35" y="199.9">1</text>
<text x="85" y="199.9">2</text>
<text x="135" y="199.9">3</text>
<text x="185" y="199.9">4</text>
<text x="235" y="199.9">5</text>
<text x="285" y="199.9">6</text>
</g>
<g font-size="1.8" fill="#008484">
<text x="41.2" y="40.8">PWR+5V</text>
<text x="44.1" y="38.5">J8</text>
<text x="91" y="36.3" transform="rotate(-90 91 36.3)">+5V</text>
<text x="57" y="46.7">C2</text>
<text x="68.3" y="46.7">C1</text>
<text x="68.3" y="49">100uF/25V</text>
<text x="46.4" y="58.6">GND</text>
<text x="226.9" y="55" transform="rotate(-90 226.9 55)">+3.3V</text>
<text x="253.6" y="55.4" transform="rotate(-90 253.6 55.4)">+5V</text>
<text x="195.5" y="65.6">P5 P6 P7 P8</text>
<text x="236.3" y="63.9">J6</text>
<text x="234.2" y="66.2">W5500</text>
<text x="32.6" y="75.2">+5V</text>
<text x="122.8" y="75.2">+5V</text>
<text x="153.3" y="82" transform="rotate(-90 153.3 82)">+5V</text>
<text x="175.2" y="78.3">P3</text>
<text x="126.2" y="87.3">R1</text>
<text x="126.2" y="89.6">10k</text>
<text x="155.8" y="84.2" transform="rotate(-90 155.8 84.2)">+3.3V</text>
<text x="165" y="88.5">P1</text>
<text x="111" y="90.1">SW1</text>
<text x="111" y="92.5">CPU</text>
<text x="250.7" y="93.6">GND</text>
<text x="129.2" y="101.9">+5V</text>
<text x="40.6" y="105">J1</text>
<text x="40.6" y="107.5">I2C-SHT3x</text>
<text x="57.2" y="105">J2</text>
<text x="57.2" y="107.5">I2C-ThmCp</text>
<text x="72.4" y="107.5">J3</text>
<text x="77.5" y="107.5">I2C-3</text>
<text x="87.6" y="107.5">J4</text>
<text x="92.7" y="107.5">I2C-4</text>
<text x="102.2" y="105.6">GND</text>
<text x="109.2" y="107.5">J5</text>
<text x="118.1" y="107.5">I2C-D400</text>
<text x="214.3" y="104.9" transform="rotate(-90 214.3 104.9)">R3</text>
<text x="216.6" y="104.9" transform="rotate(-90 216.6 104.9)">10k</text>
<text x="234.5" y="103.6" transform="rotate(-90 234.5 103.6)">+5V</text>
<text x="132.5" y="112.7">R2</text>
<text x="22.3" y="118.7">J13</text>
<text x="132.5" y="115">10k</text>
<text x="17.3" y="121.1">To Datalogger</text>
<text x="108.5" y="130.8">SW2</text>
<text x="165" y="130.4">P2</text>
<text x="175.2" y="130.4">P4</text>
<text x="26.1" y="135">DIN-3</text>
<text x="27.4" y="132.6">J12</text>
<text x="107.9" y="133.1">D400</text>
<text x="156.7" y="135.5">GND</text>
<text x="182.1" y="135.5">GND</text>
<text x="70.9" y="141.4">To J3</text>
<text x="71.9" y="139">J10</text>
<text x="87" y="148.8">GND</text>
<text x="210.3" y="145.2" transform="rotate(-90 210.3 145.2)">IM920</text>
<text x="212.6" y="144.3" transform="rotate(-90 212.6 144.3)">SW3</text>
<text x="54.5" y="155.5">U2</text>
<text x="138.1" y="154.1">J9</text>
<text x="50" y="159.6">AC2</text>
<text x="56.1" y="159.6">VBATT</text>
<text x="133.8" y="156.4">ANALOG-IN</text>
<text x="202.4" y="158.3">GND</text>
<text x="50" y="162.2">AC3</text>
<text x="50" y="164.7">READY</text>
<text x="50" y="167.2">VSS</text>
<text x="55.1" y="162.2">VPUMP</text>
<text x="58" y="167.2">SDA</text>
<text x="58" y="164.7">SCL</text>
<text x="115" y="167.3">J11</text>
<text x="50" y="169.8">D1</text>
<text x="50" y="172.3">NC</text>
<text x="58.9" y="172.3">NC</text>
<text x="59" y="169.8">D0</text>
<text x="115" y="169.7">To J9</text>
<text x="50" y="174.9">NC</text>
<text x="58.9" y="174.9">NC</text>
<text x="142.7" y="185">GND</text>
</g>
<g font-size="1.8" fill="#840084">
<text x="174.9" y="94.6" transform="rotate(-90 174.9 94.6)">Digital</text>
<text x="169.8" y="102" transform="rotate(-90 169.8 102)">Power</text>
<text x="169.8" y="122.7" transform="rotate(-90 169.8 122.7)">Analog</text>
<text x="174.9" y="120" transform="rotate(-90 174.9 120)">Digital</text>
</g>
<g font-size="1.8" fill="#0000c2">
<text x="110.5" y="98.8">RESET</text>
<text x="107.9" y="139.5">RESET</text>
<text x="203.2" y="144.5" transform="rotate(-90 203.2 144.5)">RESET</text>
</g>
<g font-size="1.8">
<text x="21.6" y="147.1">GND</text>
<text x="36.8" y="144.5">+</text>
</g>
<text font-size="1.4" fill="#0000c2" x="25.4" y="139.5">PCM-01N</text>
<g font-size=".7" fill="#840084">
<text x="195.4" y="75.8" transform="rotate(-90 195.4 75.8)">Socket_Arduino_Uno:Arduino_1pin</text>
<text x="206.9" y="75.7" transform="rotate(-90 206.9 75.7)">Socket_Arduino_Uno:Arduino_1pin</text>
<text x="173.2" y="100.6" transform="rotate(-90 173.2 100.6)">Socket_Arduino_Uno:Socket_Strip_Arduino_1x10</text>
<text x="170.6" y="108.2" transform="rotate(-90 170.6 108.2)">Socket_Arduino_Uno:Socket_Strip_Arduino_1x08</text>
<text x="170.6" y="127.2" transform="rotate(-90 170.6 127.2)">Socket_Arduino_Uno:Socket_Strip_Arduino_1x06</text>
<text x="173.2" y="127.2" transform="rotate(-90 173.2 127.2)">Socket_Arduino_Uno:Socket_Strip_Arduino_1x08</text>
</g>
</svg>
